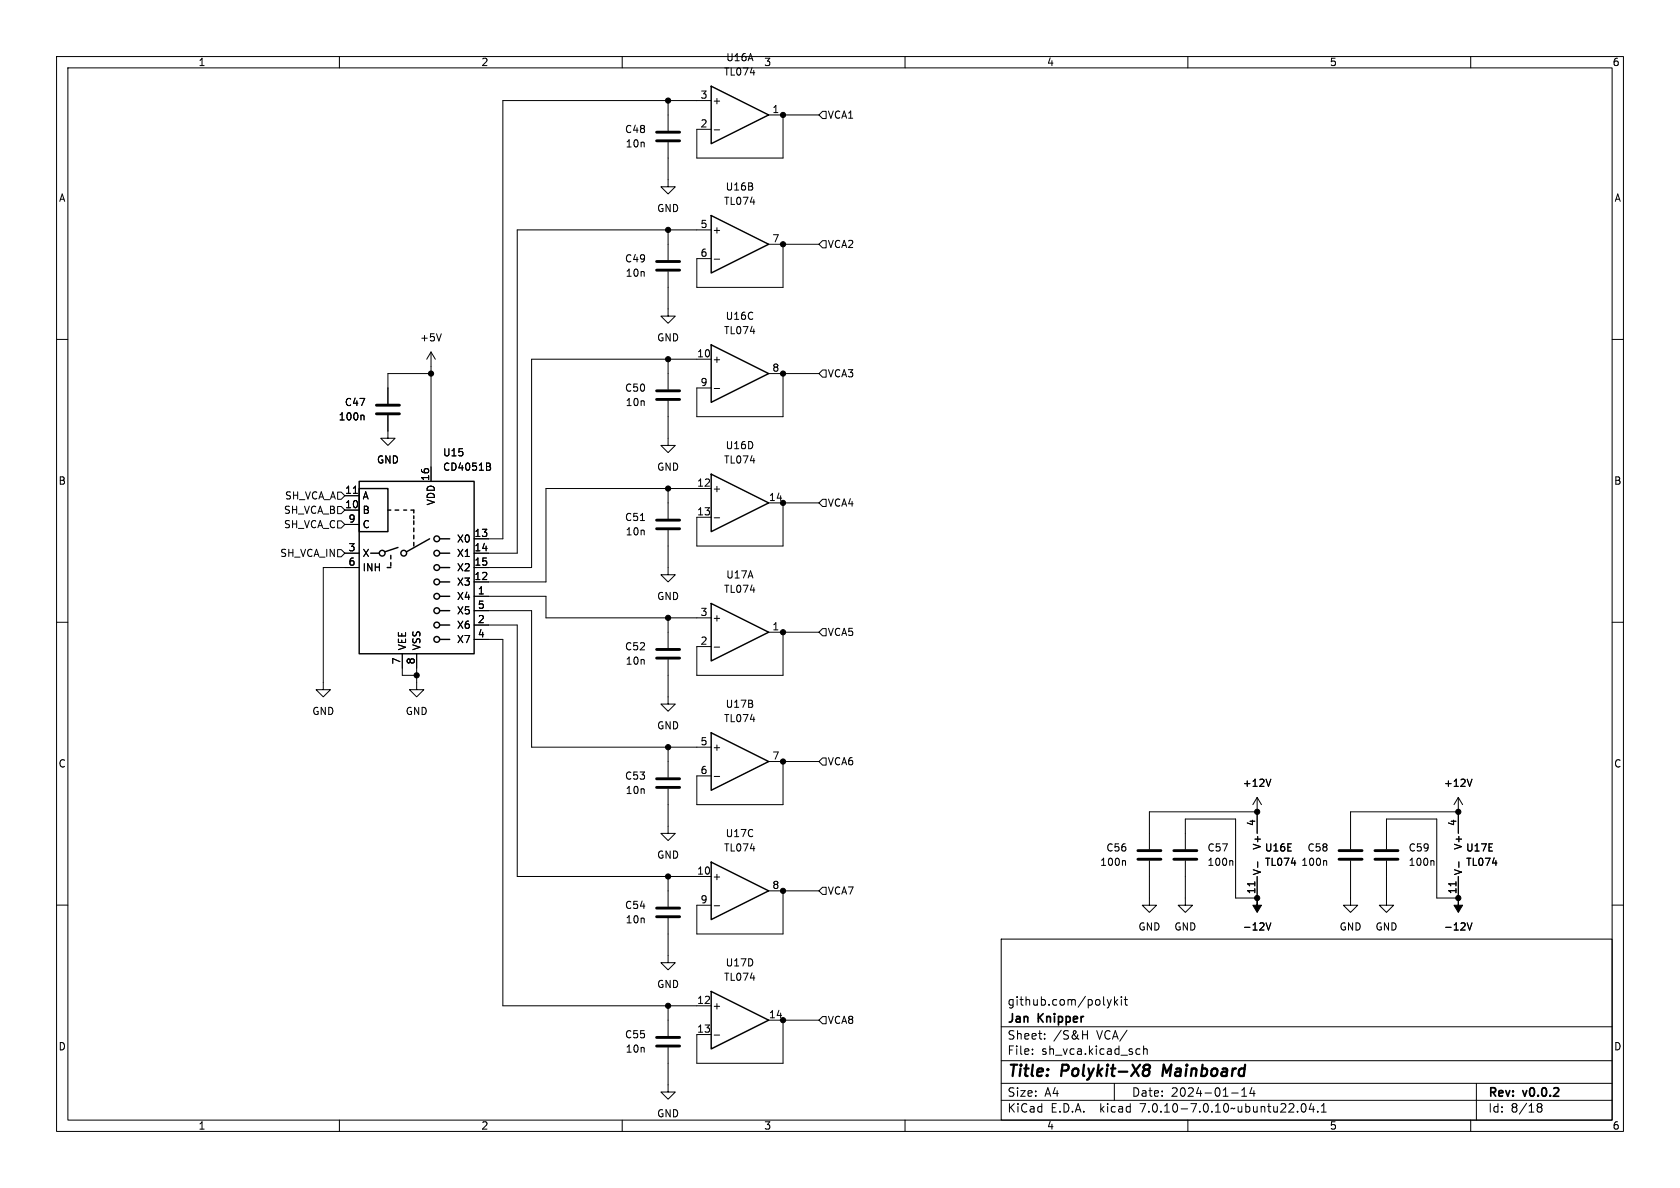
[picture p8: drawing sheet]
<svg xmlns="http://www.w3.org/2000/svg" width="297mm" height="210mm" viewBox="0 0 297 210" stroke-linecap="round" stroke-linejoin="round" font-family="sans-serif">
<g fill="none" stroke="#000" stroke-width=".18">
<path d="M10 10h277v190h-277zM12 12h273v186h-273zM60 10v2M110 10v2M118.1 17.8v5.3M125.7 17.8h-36.8v77.5h-5.1M145.4 19.7h.6v1.3h-.6l-.6-.7zM160 10v2M210 10v2M260 10v2M118.1 25.1v7.9h1.3l-1.3 1.3-1.3-1.3h1.3M126.3 23h.9"/>
<path d="M135.9 20.3h8.9M138.4 20.3v7.6h-15.2v-5h2.5M10 60h2M78 59l-.4 1.3M118.1 48v7.9h1.3l-1.3 1.3-1.3-1.3h1.3M118.1 40.6v5.4M125.7 40.6h-34.3v57.2h-7.6M126.3 45.8h.9M135.9 43.2h8.9M138.4 43.2v7.6h-15.2v-5.1h2.5M145.4 42.5h.6v1.3h-.6l-.6-.6zM285 60h2"/>
<path d="M64.2 73.4l.2 .2v.6M68.6 73.4v4.1h1.2l-1.2 1.2-1.3-1.2h1.3M76.2 62.2v22.9M76.2 62.2l-.8 1.3M76.2 62.2l.8 1.3M76.2 66h-7.6v5.4M118.1 70.9v7.8h1.3l-1.3 1.3-1.3-1.3h1.3M118.1 63.5v5.3M125.7 63.5h-31.7v36.8h-10.2M126.3 68.7h.9M135.9 66h8.9M138.4 66v7.7h-15.2v-5.1h2.5"/>
<path d="M145.4 65.4h.6v1.3h-.6l-.6-.7zM59.7 92.1h.6l.7 .6-.7 .6h-.6zM59.7 97.2h.6l.7 .6-.7 .6h-.6zM59.7 89.5h.6l.7 .7-.7 .6h-.6zM59.7 87h.6l.7 .6-.7 .7h-.6zM61 90.2h2.5M61 87.6h2.5M61 97.8h2.5M61 92.7h2.5M62.5 87.2h.7M86.4 81.9l.3 .2-.3 .4 .3 .1v.3l-.2 .2h-.5M113.2 92h.7"/>
<path d="M118.1 93.7v7.9h1.3l-1.3 1.3-1.3-1.3h1.3M118.1 86.4v5.3M125.7 86.4h-29.2v16.5h-12.7M126.3 91.5h.9M135.9 88.9h8.9M138.4 88.9v7.6h-15.2v-5.1h2.5M145.4 88.3h.6v1.2h-.6l-.6-.6zM10 110h2M63.5 100.3h-6.4v21.6h1.3l-1.3 1.3-1.2-1.3h1.2M71.1 115.6v3.8h2.6M73.7 115.6v6.3h1.2l-1.2 1.3-1.3-1.3h1.3M83.8 105.4h12.7v3.8h29.2"/>
<path d="M83.8 110.5h7.6v44.4h34.3M83.8 113h5.1v64.8h36.8M83.8 108h10.2v24.1h31.7M118.1 116.6v7.9h1.3l-1.3 1.2-1.3-1.2h1.3M118.1 109.2v5.4M126.3 114.4h.9M135.9 111.8h8.9M138.4 111.8v7.6h-15.2v-5.1h2.5M145.4 111.1h.6v1.3h-.6l-.6-.6zM285 110h2M118.1 139.4v7.9h1.3l-1.3 1.3-1.3-1.3h1.3M118.1 132.1v5.3"/>
<path d="M126.3 137.3h.9M135.9 134.6h8.9M138.4 134.6v7.6h-15.2v-5h2.5M145.4 134h.6v1.3h-.6l-.6-.7zM224.7 137.7l-.5 1.3M260.2 137.7l-.4 1.3M10 160h2M118.1 154.9v5.4M135.9 157.5h8.9M138.4 157.5v7.6h-15.2v-5.1h2.5M145.4 156.8h.6v1.3h-.6l-.6-.6zM198.8 152.1l.2 .2v.7"/>
<path d="M203.2 152.1v7.9h1.3l-1.3 1.3-1.3-1.3h1.3M209.5 152.1v7.9h1.3l-1.3 1.3-1.2-1.3h1.2M209.5 150.1v-5.3h8.9v14h3.8v-3.9M217.8 152.1l.1 .2v.7M221.8 155.9v.7M222.2 143.5h-19v6.6M222.2 141v6.3M222.2 141l-.7 1.2M222.2 141l.8 1.2M222.3 152.4v.9M234.4 152.1l.1 .2v.7M238.8 152.1v7.9h1.2l-1.2 1.3-1.3-1.3h1.3"/>
<path d="M245.1 152.1v7.9h1.3l-1.3 1.3-1.3-1.3h1.3M245.1 150.1v-5.3h8.9v14h3.8v-3.9M253.3 152.1l.2 .2v.7M257.4 155.9v.7M257.8 143.5h-19v6.6M257.8 141l-.8 1.2M257.8 141v6.3M257.8 141l.8 1.2M257.9 152.4v.9M285 160h2M118.1 162.3v7.9h1.3l-1.3 1.3-1.3-1.3h1.3M118.1 177.8v5.3"/>
<path d="M126.3 160.1h.9M145.4 179.7h.6v1.3h-.6l-.6-.7zM177 166h108v32h-108zM195.7 176.7l.4 1M196.1 177.7l-.1 .4-.3 .1M196.5 176.7l-.4 1M197 176.2v1.5M197.2 177.1l.4 .6M197.6 176.7l-.6 .6M198.2 176.2v.1M198.2 176.7v1M198.7 176.7h.6"/>
<path d="M199 176.2v1.3l.3 .2M223.8 163.1l.4 1.3 .5-1.3M259.4 163.1l.4 1.3 .4-1.3M60 198v2M110 198v2M118.1 185.2v7.8h1.3l-1.3 1.3-1.3-1.3h1.3M126.3 183h.9M135.9 180.3h8.9M138.4 180.3v7.7h-15.2v-5.1h2.5M160 198v2M177 194.5h108M177 191.5h108"/>
<path d="M177 187.5h108M177 181.5h108M182.5 186.3v.1M182.5 185.5v.1M184.7 183.6v.1M184.7 182.8v.1M191.4 182.9h.8M192.2 182.2v1.5M197 191.5v3M201.1 185.4l.4 .1M201.5 186.3l-.4 .1M202.2 185.5l.2-.1 .3 .1 .1 .9"/>
<path d="M202.2 184.9v1.5M210 198v2M217.7 193.2h1.2M219.5 193.8h.9M219.5 192.7l.5-.4v1.5M221.3 192.2l-.3 1.1h.9M221.7 192.8v1M229.4 196.5v.1M230.2 195.2l.2-.1a.81 .81 0 0 1 .6 .6 .81 .81 0 0 1-.3 .8l-.2 .1a.81 .81 0 0 1-.3-1.4zM231.8 195l-.3 1.1h.9M232.2 195.6v1M233 196.5v.1"/>
<path d="M233.6 196.6h.9M233.6 195.5l.4-.4v1.5M260 198v2M261 191.5v6.5M271.7 195.4l.3-.3 .5 .1 .1 .3-.3 .2M271.7 195.5l.3 .2M272 195.7h.3M272 195.7l-.3 .3M272.3 195.7l.3 .3-.1 .5-.5 .1-.3-.3"/>
</g>
<path d="M202.2 188.6a.64 .64 0 0 1 1-.2l.1 .3-.4 .4M202.2 188.9l.3 .2M202.5 189.1h.4M202.5 189.1l-.3 .2M202.9 189.1l.2 .1a.65 .65 0 0 1-.1 .8 .65 .65 0 0 1-.8 .1M205.7 188.2l-.2 2" fill="none" stroke="#000" stroke-width=".4"/>
<g fill="none" stroke="#000" stroke-width=".25">
<path d="M125.7 15.2l10.2 5.1-10.2 5.1zM125.7 38.1l10.2 5.1-10.2 5.1zM125.7 61l10.2 5-10.2 5.1zM63.5 86.4h5.1v7.6h-5.1zM63.5 85.1h20.3v30.5h-20.3zM65.5 97.8h1.6M68.6 90.2h.5M69.1 98.2v.6M69.1 99.4v.7M69.8 90.2h.7M70.4 96.8l-2.3 .7M71.4 90.2h.5"/>
<path d="M72.6 90.2h.6v.5M73.2 91.2v.5M73.2 92.1v.6M73.2 93.3v.7M73.2 94.6v.7M73.2 95.9v.6M75.9 95.3l-4 2.2M77.7 97.8h1.8M77.7 95.3h1.8M125.7 83.8l10.2 5.1-10.2 5.1zM68.5 100.3h.6M77.7 100.3h1.8"/>
<path d="M77.7 113h1.8M77.7 110.5h1.8M77.7 108h1.8M77.7 105.4h1.8M77.7 102.9h1.8M125.7 106.7l10.2 5.1-10.2 5zM125.7 129.5l10.2 5.1-10.2 5.1zM125.7 152.4l10.2 5.1-10.2 5.1zM125.7 175.3l10.2 5-10.2 5.1z"/>
<circle cx="67.6" cy="97.8" r=".51"/>
<circle cx="71.4" cy="97.8" r=".51"/>
<circle cx="77.2" cy="97.8" r=".51"/>
<circle cx="77.2" cy="95.3" r=".51"/>
<circle cx="77.2" cy="100.3" r=".51"/>
<circle cx="77.2" cy="110.5" r=".51"/>
<circle cx="77.2" cy="108" r=".51"/>
<circle cx="77.2" cy="113" r=".51"/>
<circle cx="77.2" cy="105.4" r=".51"/>
<circle cx="77.2" cy="102.9" r=".51"/>
</g>
<g fill="none" stroke="#000" stroke-width=".51">
<path d="M116.1 24.9h4M116.1 23.4h4M116.1 47.8h4M116.1 46.2h4M66.5 73.2h4.1M66.5 71.6h4.1M116.1 70.6h4M116.1 69.1h4M116.1 93.5h4M116.1 91.9h4M116.1 116.3h4M116.1 114.8h4"/>
<path d="M116.1 139.2h4M116.1 137.7h4M201.2 151.9h4M201.2 150.4h4M207.5 151.9h4.1M207.5 150.4h4.1M236.7 151.9h4.1M236.7 150.4h4.1M243.1 151.9h4M243.1 150.4h4M116.1 162.1h4M116.1 160.5h4"/>
<path d="M116.1 184.9h4M116.1 183.4h4"/>
</g>
<g fill="#000" stroke="#000" stroke-width=".18">
<path d="M222.2 158.8v1.2h.8l-.8 1.3-.7-1.3h.7zM257.8 158.8v1.2h.8l-.8 1.3-.8-1.3h.8z"/>
<circle cx="118.1" cy="17.8" r=".46"/>
<circle cx="138.4" cy="20.3" r=".46"/>
<circle cx="118.1" cy="40.6" r=".46"/>
<circle cx="138.4" cy="43.2" r=".46"/>
<circle cx="76.2" cy="66" r=".46"/>
<circle cx="118.1" cy="63.5" r=".46"/>
<circle cx="138.4" cy="66" r=".46"/>
<circle cx="118.1" cy="86.4" r=".46"/>
<circle cx="138.4" cy="88.9" r=".46"/>
<circle cx="73.7" cy="119.4" r=".46"/>
<circle cx="118.1" cy="109.2" r=".46"/>
<circle cx="138.4" cy="111.8" r=".46"/>
<circle cx="118.1" cy="132.1" r=".46"/>
<circle cx="138.4" cy="134.6" r=".46"/>
<circle cx="118.1" cy="154.9" r=".46"/>
<circle cx="138.4" cy="157.5" r=".46"/>
<circle cx="222.2" cy="143.5" r=".46"/>
<circle cx="222.2" cy="158.8" r=".46"/>
<circle cx="257.8" cy="143.5" r=".46"/>
<circle cx="257.8" cy="158.8" r=".46"/>
<circle cx="118.1" cy="177.8" r=".46"/>
<circle cx="138.4" cy="180.3" r=".46"/>
</g>
<g font-size="2.8">
<text x="178" y="190.9">Title:</text>
<text x="187.7" y="190.9">Polykit-X8</text>
<text x="206.4" y="190.9">Mainboard</text>
</g>
<g font-size="2.1">
<text x="178" y="178">github.com/polykit</text>
<text x="178" y="184">Sheet:</text>
<text x="178" y="181.2">Jan</text>
<text x="183.6" y="181.2">Knipper</text>
<text x="186.2" y="184">/S&amp;H</text>
<text x="194" y="184">VCA/</text>
<text x="178" y="186.7">File:</text>
<text x="184.1" y="186.7">sh_vca.kicad_sch</text>
<text x="178" y="196.9">KiCad</text>
<text x="178" y="194.1">Size:</text>
<text x="184.7" y="194.1">A4</text>
<text x="185.7" y="196.9">E.D.A.</text>
<text x="194.6" y="196.9">kicad</text>
<text x="200" y="194.1">Date:</text>
<text x="201.8" y="196.9">7.0.10-7.0.10~ubuntu22.04.1</text>
<text x="207" y="194.1">2024-01-14</text>
<text x="263" y="194.3">Rev:</text>
<text x="263" y="196.9">Id:</text>
<text x="267.1" y="196.9">8/18</text>
<text x="269.4" y="194.3">v0.0.2</text>
</g>
<g font-size="1.8">
<text x="35" y="11.9">1</text>
<text x="85" y="11.9">2</text>
<text x="128.3" y="11">U16A</text>
<text x="135" y="11.9">3</text>
<text x="185" y="11.9">4</text>
<text x="235" y="11.9">5</text>
<text x="285" y="11.9">6</text>
<text x="123.8" y="17.5">3</text>
<text x="127.9" y="13.6">TL074</text>
<text x="110.4" y="23.7">C48</text>
<text x="123.8" y="22.6">2</text>
<text x="125.9" y="18.6">+</text>
<text x="136.5" y="20.1">1</text>
<text x="146.2" y="21.2">VCA1</text>
<text x="110.5" y="26.3">10n</text>
<text x="10.3" y="35.9">A</text>
<text x="128.2" y="33.9">U16B</text>
<text x="285.3" y="35.9">A</text>
<text x="116.1" y="37.7">GND</text>
<text x="123.8" y="40.4">5</text>
<text x="125.9" y="41.5">+</text>
<text x="127.9" y="36.4">TL074</text>
<text x="110.4" y="46.6">C49</text>
<text x="123.8" y="45.5">6</text>
<text x="136.5" y="42.9">7</text>
<text x="146.2" y="44">VCA2</text>
<text x="110.5" y="49.1">10n</text>
<text x="127.9" y="59.3">TL074</text>
<text x="128.2" y="56.7">U16C</text>
<text x="74.2" y="60.6">+5V</text>
<text x="116.1" y="60.6">GND</text>
<text x="123.1" y="63.2">10</text>
<text x="125.9" y="64.4">+</text>
<text x="136.5" y="65.8">8</text>
<text x="60.9" y="72">C47</text>
<text x="110.4" y="69.4">C50</text>
<text x="110.5" y="72">10n</text>
<text x="123.8" y="68.3">9</text>
<text x="146.2" y="66.9">VCA3</text>
<text x="59.8" y="74.5">100n</text>
<text x="66.5" y="82.1">GND</text>
<text x="78.2" y="80.9">U15</text>
<text x="78.2" y="83.4">CD4051B</text>
<text x="116.1" y="83.4">GND</text>
<text x="127.9" y="82.1">TL074</text>
<text x="128.2" y="79.6">U16D</text>
<text x="10.3" y="85.9">B</text>
<text x="50.3" y="88.5">SH_VCA_A</text>
<text x="60.9" y="89.9">10</text>
<text x="60.9" y="87.4">11</text>
<text x="64" y="88.5">A</text>
<text x="75.9" y="85.1" transform="rotate(-90 75.9 85.1)">16</text>
<text x="77.1" y="89.4" transform="rotate(-90 77.1 89.4)">VDD</text>
<text x="123.1" y="86.1">12</text>
<text x="125.9" y="87.2">+</text>
<text x="135.8" y="88.6">14</text>
<text x="146.2" y="89.8">VCA4</text>
<text x="285.3" y="85.9">B</text>
<text x="50.1" y="93.6">SH_VCA_C</text>
<text x="50.1" y="91">SH_VCA_B</text>
<text x="61.5" y="92.5">9</text>
<text x="64" y="91">B</text>
<text x="64" y="93.6">C</text>
<text x="83.8" y="95">13</text>
<text x="110.4" y="92.3">C51</text>
<text x="110.5" y="94.8">10n</text>
<text x="123.1" y="91.2">13</text>
<text x="49.4" y="98.7">SH_VCA_IN</text>
<text x="61.5" y="97.5">3</text>
<text x="61.5" y="100.1">6</text>
<text x="64" y="98.7">X</text>
<text x="64" y="101.2">INH</text>
<text x="80.7" y="96.1">X0</text>
<text x="80.7" y="98.7">X1</text>
<text x="80.7" y="101.2">X2</text>
<text x="83.8" y="97.5">14</text>
<text x="83.8" y="100.1">15</text>
<text x="80.7" y="106.3">X4</text>
<text x="80.7" y="103.7">X3</text>
<text x="83.8" y="102.6">12</text>
<text x="84.4" y="105.2">1</text>
<text x="84.4" y="107.7">5</text>
<text x="116.1" y="106.3">GND</text>
<text x="127.9" y="105">TL074</text>
<text x="128.3" y="102.5">U17A</text>
<text x="80.7" y="111.4">X6</text>
<text x="80.7" y="113.9">X7</text>
<text x="80.7" y="108.8">X5</text>
<text x="84.4" y="110.2">2</text>
<text x="84.4" y="112.8">4</text>
<text x="123.8" y="109">3</text>
<text x="125.9" y="110.1">+</text>
<text x="136.5" y="111.5">1</text>
<text x="146.2" y="112.6">VCA5</text>
<text x="70.9" y="117.5" transform="rotate(-90 70.9 117.5)">7</text>
<text x="72" y="115.1" transform="rotate(-90 72 115.1)">VEE</text>
<text x="73.4" y="117.5" transform="rotate(-90 73.4 117.5)">8</text>
<text x="74.5" y="115.1" transform="rotate(-90 74.5 115.1)">VSS</text>
<text x="110.4" y="115.2">C52</text>
<text x="110.5" y="117.7">10n</text>
<text x="123.8" y="114">2</text>
<text x="128.2" y="125.3">U17B</text>
<text x="55.1" y="126.6">GND</text>
<text x="71.6" y="126.6">GND</text>
<text x="116.1" y="129.1">GND</text>
<text x="123.8" y="131.8">5</text>
<text x="127.9" y="127.9">TL074</text>
<text x="10.3" y="135.9">C</text>
<text x="123.8" y="136.9">6</text>
<text x="125.9" y="132.9">+</text>
<text x="136.5" y="134.4">7</text>
<text x="146.2" y="135.5">VCA6</text>
<text x="285.3" y="135.9">C</text>
<text x="110.4" y="138">C53</text>
<text x="110.5" y="140.6">10n</text>
<text x="219.6" y="139.3">+12V</text>
<text x="255.2" y="139.3">+12V</text>
<text x="128.2" y="148.2">U17C</text>
<text x="222" y="146.1" transform="rotate(-90 222 146.1)">4</text>
<text x="257.6" y="146.1" transform="rotate(-90 257.6 146.1)">4</text>
<text x="116.1" y="152">GND</text>
<text x="123.1" y="154.7">10</text>
<text x="125.9" y="155.8">+</text>
<text x="127.9" y="150.7">TL074</text>
<text x="194.4" y="153.3">100n</text>
<text x="195.5" y="150.7">C56</text>
<text x="213.4" y="153.3">100n</text>
<text x="213.4" y="150.7">C57</text>
<text x="223.1" y="154.8" transform="rotate(-90 223.1 154.8)">V-</text>
<text x="223.1" y="150.3" transform="rotate(-90 223.1 150.3)">V+</text>
<text x="223.5" y="150.7">U16E</text>
<text x="223.5" y="153.3">TL074</text>
<text x="230" y="153.3">100n</text>
<text x="231" y="150.7">C58</text>
<text x="248.9" y="153.3">100n</text>
<text x="248.9" y="150.7">C59</text>
<text x="258.7" y="154.8" transform="rotate(-90 258.7 154.8)">V-</text>
<text x="258.7" y="150.3" transform="rotate(-90 258.7 150.3)">V+</text>
<text x="259.1" y="150.7">U17E</text>
<text x="259.1" y="153.3">TL074</text>
<text x="110.4" y="160.9">C54</text>
<text x="123.8" y="159.8">9</text>
<text x="136.5" y="157.2">8</text>
<text x="146.2" y="158.3">VCA7</text>
<text x="222" y="158.2" transform="rotate(-90 222 158.2)">11</text>
<text x="257.6" y="158.2" transform="rotate(-90 257.6 158.2)">11</text>
<text x="110.5" y="163.4">10n</text>
<text x="201.2" y="164.7">GND</text>
<text x="207.5" y="164.7">GND</text>
<text x="219.6" y="164.7">-12V</text>
<text x="236.7" y="164.7">GND</text>
<text x="243.1" y="164.7">GND</text>
<text x="255.2" y="164.7">-12V</text>
<text x="127.9" y="173.6">TL074</text>
<text x="128.2" y="171">U17D</text>
<text x="116.1" y="174.9">GND</text>
<text x="123.1" y="177.5">12</text>
<text x="125.9" y="178.7">+</text>
<text x="10.3" y="185.9">D</text>
<text x="110.4" y="183.7">C55</text>
<text x="123.1" y="182.6">13</text>
<text x="135.8" y="180.1">14</text>
<text x="146.2" y="181.2">VCA8</text>
<text x="285.3" y="185.9">D</text>
<text x="110.5" y="186.3">10n</text>
<text x="116.1" y="197.7">GND</text>
<text x="35" y="199.9">1</text>
<text x="85" y="199.9">2</text>
<text x="135" y="199.9">3</text>
<text x="185" y="199.9">4</text>
<text x="235" y="199.9">5</text>
<text x="285" y="199.9">6</text>
</g>
</svg>
